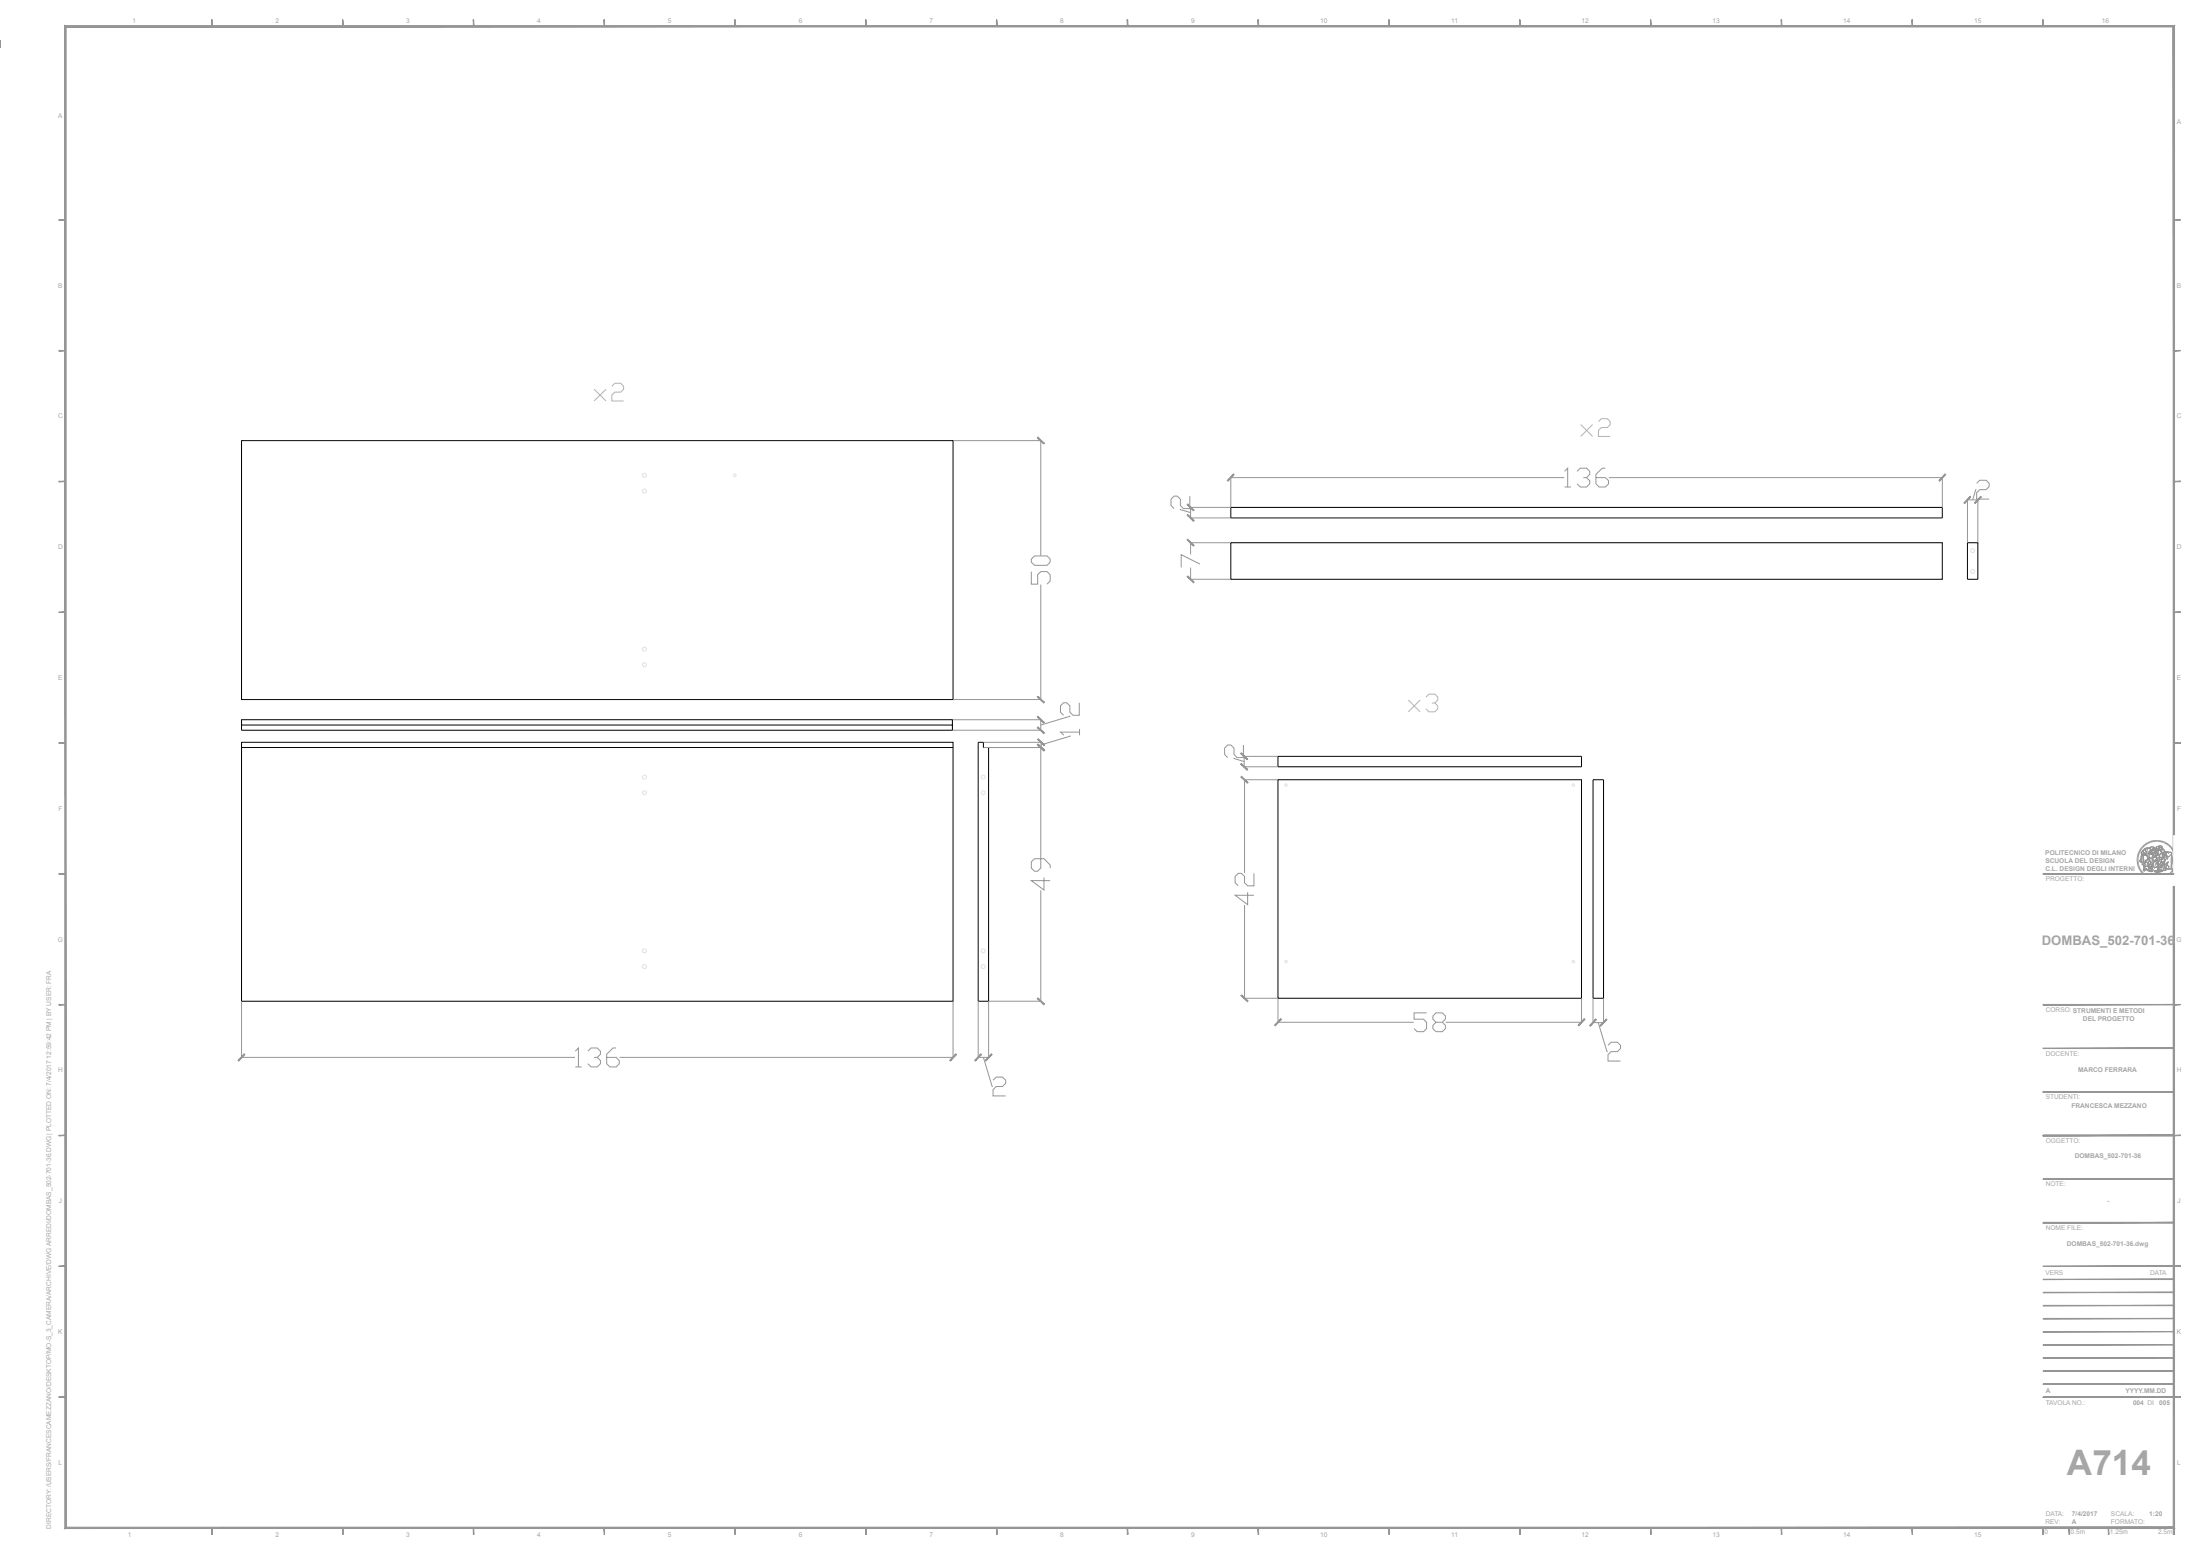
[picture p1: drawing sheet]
<svg xmlns="http://www.w3.org/2000/svg" width="841mm" height="594mm" viewBox="0 0 841 594" stroke-linecap="round" stroke-linejoin="round" font-family="sans-serif">
<path d="M92.3 168.4h272v99h-272zM470.5 194h272v4h-272zM470.5 207.5h272v13.9h-272zM752.1 207.5h4v13.9h-4zM92.3 277.1v2h271.8v-4h-271.8v2h271.8M92.3 283.7h272v99h-272zM92.3 285.7h272M373.9 283.7h2v2h2v97h-4zM488.5 289.1h116.1v4h-116.1zM488.5 298h116.1v83.6h-116.1zM609 298h4v83.6h-4z" fill="none" stroke="#000" stroke-width=".38"/>
<g fill="none" stroke="#e1e1e1" stroke-width=".38">
<circle cx="246.3" cy="187.7" r=".73"/>
<circle cx="246.3" cy="181.7" r=".76"/>
<circle cx="280.9" cy="181.7" r=".51"/>
<circle cx="754.1" cy="210.5" r=".76"/>
<circle cx="754.1" cy="218.4" r=".76"/>
<circle cx="246.3" cy="248.1" r=".75"/>
<circle cx="246.3" cy="254.1" r=".76"/>
<circle cx="246.3" cy="297" r=".76"/>
<circle cx="375.8" cy="297" r=".76"/>
<circle cx="246.3" cy="303" r=".75"/>
<circle cx="375.8" cy="303" r=".76"/>
<circle cx="491.6" cy="300.1" r=".47"/>
<circle cx="601.4" cy="300.1" r=".47"/>
<circle cx="246.3" cy="363.5" r=".73"/>
<circle cx="246.3" cy="369.5" r=".76"/>
<circle cx="375.8" cy="369.5" r=".76"/>
<circle cx="375.9" cy="363.5" r=".75"/>
<circle cx="491.6" cy="367.6" r=".47"/>
<circle cx="601.4" cy="367.6" r=".47"/>
</g>
<path d="M227.1 148.8l4.6 4.5M231.7 148.8l-4.6 4.5M233.9 147.6l1.1-1.1h2.3l1.1 1.1v1.2l-1.1 1.1h-2.3l-1.1 1.1v2.3h4.5M604.3 162.3l4.5 4.5M608.8 162.3l-4.5 4.5M611 161.2l1.1-1.2h2.3l1.1 1.2v1.1l-1.1 1.1h-2.3l-1.1 1.1v2.3h4.5M538.4 267.6l4.5 4.5M542.9 267.6l-4.5 4.5M545.1 266.5l1.1-1.2h2.3l1.1 1.2v1.1l-1.1 1.1h-1.1M548.5 268.7l1.1 1.2v1.1l-1.1 1.1h-2.3l-1.1-1.1" fill="none" stroke="#b2b2b2" stroke-width=".38"/>
<g fill="none" stroke="#959595" stroke-width=".38">
<path d="M364.4 168.4h33.6M397.9 168.4v44M613.7 179h-1.2l-2.4 2.3v3.6l1.2 1.3h2.4l1.2-1.3v-1.2l-1.2-1.1h-3.6M451.2 194.5v.3l3.9 1.1M454.8 189.6v4.8h-2.4l-1.2-1.2v-2.4l-1.1-1.2h-1.3l-1.2 1.2v2.4l1.2 1.2M455 194h15.4M455 198h15.4M455.1 194v4M470.5 182.4v11.5M470.5 182.6h127.5M598.1 180.1l1.2-1.1v7.2M598.1 186.2h2.4"/>
<path d="M602.9 180.1l1.2-1.1h2.4l1.2 1.1v1.2l-1.2 1.3h-1.2M606.5 182.6l1.2 1.1v1.2l-1.2 1.3h-2.4l-1.2-1.3M615 182.6h127.5M742.5 182.4v11.5M752.1 190.9v16.5M752.1 191.1h4M755.5 187.2h-.2l-1.2 3.9M755.6 184.8l1.2-1.2h2.4l1.2 1.2v1.2l-1.2 1.2h-2.4l-1.2 1.2v2.4h4.8M756.1 190.9v16.5M394.3 218.5v4.8h2.4v-3.6l1.2-1.2h2.4l1.2 1.2v2.4l-1.2 1.2M394.3 213.7l1.2-1.2h4.8l1.2 1.2v1.2l-1.2 1.2h-4.8l-1.2-1.2zM455 207.5h15.4"/>
<path d="M455.1 207.5v4.4M455.1 217v4.4M458.7 215.6l-7.2-3.6v4.9M397.9 223.4v44M455 221.4h15.4M364.2 275.1h33.8M364.2 279.1h33.8M364.4 267.4h33.6M397.9 275.1v4M409 273.5v.3l-11.1 3.3M412.6 268.6v4.8h-2.4l-1.2-1.2v-2.4l-1.2-1.2h-1.2l-1.2 1.2v2.4l1.2 1.2M412.7 279.8h-7.2l1.2 1.2"/>
<path d="M412.7 278.7v2.3M376 285.7h22.1M376 283.7h22.1M397.9 285.7v42.4M398 283.7v2M409.1 281.2v.2l-11.1 3.3M471.7 289.7v.2l3.9 1.2M475.3 284.8v4.8h-2.4l-1.2-1.2v-2.4l-1.2-1.2h-1.2l-1.2 1.2v2.4l1.2 1.2M475.5 293.1h12.9M475.5 289.1h12.9M475.6 298h12.8M475.6 289.1v4"/>
<path d="M475.7 298v35.7M397.9 328.2v3.6l-1.2 1.2h-1.2l-1.2-1.2v-2.4l1.2-1.2h3.6l2.4 2.4v1.2M399.1 335.4v4.8l-4.8-3.6h7.2M479.3 333.8v4.8h-2.4l-1.2-1.2v-2.4l-1.2-1.2h-1.2l-1.2 1.2v2.4l1.2 1.2M816.8 328.7h.7M816.8 328.4h.7M816.8 328l.7 .1M816.9 327.6l.6 .1M816.9 327.3l.7 .1M817 326.9l.7 .2M817.1 326.6l.7 .2M817.2 326.2l.6 .3"/>
<path d="M817.3 325.9l.7 .3M817.5 325.6l.6 .3M817.5 329l-.7 .1M817.5 329.4h-.7M817.5 329.7l-.6 .1M817.6 330l-.7 .1M817.6 325.3l.6 .3M817.6 330.3l-.6 .2M817.7 330.6l-.6 .2M817.8 324.9l.6 .4M817.8 330.9l-.6 .3M817.9 331.2l-.6 .3"/>
<path d="M818 324.6l.6 .4M818.1 331.5l-.7 .3M818.2 324.3l.5 .4M818.2 331.8l-.6 .4M818.4 332.1l-.6 .4M818.4 324l.5 .5M818.5 332.4l-.6 .4M818.6 323.8l.5 .4M818.7 332.7l-.6 .4M818.9 323.5l.4 .5M818.9 332.9l-.5 .5M819.1 323.3l.5 .4"/>
<path d="M819.1 333.2l-.5 .5M819.3 333.4l-.5 .5M819.4 323l.4 .5M819.5 333.7l-.4 .5M819.6 322.8l.4 .5M819.7 333.9l-.4 .5M819.9 322.6l.4 .5M820 334.1l-.4 .6M820.2 322.3l.4 .6M820.3 334.3l-.4 .6M820.5 322.2l.3 .6M820.6 334.5l-.4 .6"/>
<path d="M820.8 322l.3 .6M820.8 334.7l-.3 .6M821.1 334.8l-.3 .6M821.1 321.8l.3 .6M821.4 335l-.3 .6M821.4 321.7l.3 .6M821.7 335.1l-.3 .7M821.8 321.5l.2 .7M822 335.3l-.3 .6M822.1 321.4l.2 .7M822.3 335.4l-.2 .6M822.5 321.3l.1 .7"/>
<path d="M822.6 335.5l-.2 .6M822.8 328.1l.6-.5 .8 .3a.42 .42 0 0 1 .4 .2 .42 .42 0 0 1-.2 .5l-.4 .1a.61 .61 0 0 1-.7 .3 .61 .61 0 0 1-.5-.6zM822.8 321.2l.2 .7M822.9 335.6l-.1 .6M823.2 321.2l.1 .6M823.2 335.6l-.1 .7M823.3 329l.6 .4 .8-1-.8-.7h-.6l-.5 .7-.2-.1 .3-1.1 .2-.2 1.3 .2 .5-.4v-.3l.6 .1 .2 1-.3 .6 .2 .5-1 1.3h-.3l.5 .2-.1 .4 .3-.3-.3 1.1-1.1 .3-.8-.8 .5-1.6M823.5 321.1l.1 .7M823.6 335.6l-.1 .7M823.6 332.9l2-.5 1.2 .3-2.1 .6zM823.9 321.1v.7M823.9 335.7l-.1 .7"/>
<path d="M824.2 335.7v.7M824.2 321.1v.7M824.5 335.7v.7M824.6 321.1v.7M824.7 333.3l2.1-.6v.3l-2.1 .6zM824.8 335.7l.1 .7M825 321.1l-.1 .7M825 331.5l.3-.1 .1 1.1-.3-.6-.3 .7zM825.2 335.7l.1 .7M825.3 323.5a.71 .71 0 0 1 .9-.1 .71 .71 0 0 1 .3 .8l-.4 1.3 .3-1.2-.2-.5-.7 .4-.3 .9-.2-.9zM825.3 321.1l-.1 .7M825.5 335.6l.1 .7"/>
<path d="M825.5 326.6l1.1-.4a.81 .81 0 0 1 1 .6 .81 .81 0 0 1-.7 1 .76 .76 0 0 1-1.2-.2zM825.6 328.6l.8-.1-1.1 2.3v.7l-.5 .6-.1-1zM825.6 324l.6-.2 .2 .5-.3 .5a.48 .48 0 0 1-.6-.2 .48 .48 0 0 1 .1-.6zM825.6 321.2l-.1 .6M825.8 335.6l.1 .6M826 321.2l-.2 .7M826.1 329.6l.2-.1a.41 .41 0 0 1 .5 .2 .41 .41 0 0 1-.1 .6l-.3 .5 .1 .8-.7 .1zM826.1 335.5l.2 .6M826.4 326.2l1.1-.6h.8l-.7 1zM826.4 321.3l-.2 .7M826.4 335.4l.2 .7M826.5 324.3l.7 .5 .4 .8a.76 .76 0 0 1-1.3-.1z"/>
<path d="M826.7 321.4l-.2 .7M826.8 335.3l.2 .7M827 321.5l-.2 .7M827.1 327.6h.3l-.1 .5a1 1 0 0 1-.1 1.2 1 1 0 0 1-1.1 .3l.3-1.1zM827.1 335.2l.2 .7M827.4 321.6l-.3 .7M827.4 335.1l.2 .6M827.5 330.6l1.2-1-.9 2.2a.55 .55 0 0 1 .2 .6 .55 .55 0 0 1-.5 .4 .62 .62 0 0 1-.4-.6 .62 .62 0 0 1 .3-.6zM827.7 334.9l.3 .7M827.7 321.8l-.3 .6M827.9 334.8l.4 .5M828 322l-.3 .6"/>
<path d="M828.2 334.6l.4 .6M828.3 322.1l-.3 .6M828.5 325.8l.5-.1a.75 .75 0 0 1 1 .8l.1 .3a9.2 9.2 0 0 1-.1 4.6l.3 .7h-2.5l.9-2.5-1.5 1.3a5.3 5.3 0 0 1 1.6-3.4l.2-.1-.9-.7zM828.5 334.4l.4 .6M828.6 322.3l-.3 .6M828.8 334.2l.3 .6M828.9 322.5l-.4 .6M829 334l.4 .5M829.2 322.7l-.4 .6M829.2 333.8l.5 .5M829.5 322.9l-.5 .5M829.5 333.6l.5 .4"/>
<path d="M829.7 333.4l.5 .4M829.7 323.2l-.4 .5M829.9 333.1l.5 .4M830 323.4l-.5 .5M830.1 332.8l.5 .4M830.2 323.7l-.5 .5M830.3 332.5l.5 .4M830.5 324l-.5 .4M830.5 332.3l.6 .3M830.6 332l.6 .3M830.7 324.3l-.6 .4M830.8 331.7l.6 .3"/>
<path d="M830.9 324.5l-.6 .4M830.9 331.4l.6 .3M831 331.1l.6 .3M831.1 324.9l-.6 .3M831.1 330.8l.7 .2M831.2 325.2l-.6 .3M831.2 330.5l.7 .1M831.3 330.2l.6 .1M831.3 329.8l.7 .2M831.4 325.5l-.6 .3M831.4 329.5l.7 .1M831.4 329h.7"/>
<path d="M831.4 328.6h.7M831.4 329.2h.7M831.6 325.8l-.7 .3M831.7 326.2l-.7 .2M831.8 326.5l-.7 .2M831.9 326.8l-.7 .2M831.9 327.2l-.6 .1M832 327.6h-.7M832.1 327.9l-.7 .1M832.1 328.3h-.7M397.9 340.3v42.4M475.7 345.9v35.7"/>
<path d="M476.9 341v4.8l-4.8-3.6h7.2M92.3 382.8v21.5M364.3 382.8v21.5M373.9 382.8v21.5M377.9 382.8v21.5M378 382.7h20M475.6 381.6h12.8M488.5 381.7v9.2M488.5 390.8h51.9M545.3 387.2h-4.7v2.4h3.6l1.1 1.2v2.4l-1.1 1.2h-2.5l-1.1-1.2M548.9 390.8l-1.1-1.2v-1.3l1.1-1.1h2.5l1.1 1.1v1.3l-1.1 1.2h-2.5l-1.1 1.1v1.3l1.1 1.2h2.5l1.1-1.2v-1.3l-1.1-1.1M552.7 390.8h51.9"/>
<path d="M604.6 381.7v9.2M609 381.7v9.3M609 390.9h4M611 390.9l3.3 11.1h.3M613 381.7v9.3M614.7 399.6l1.2-1.2h2.4l1.2 1.2v1.2l-1.2 1.2h-2.4l-1.2 1.2v2.4h4.8M92.3 404.2h127.5M219.9 401.8l1.2-1.2v7.2M219.9 407.8h2.4M224.7 401.8l1.2-1.2h2.4l1.2 1.2v1.2l-1.2 1.2h-1.2M228.3 404.2l1.2 1.2v1.2l-1.2 1.2h-2.4l-1.2-1.2M235.5 400.6h-1.2l-2.4 2.4v3.6l1.2 1.2h2.4l1.2-1.2v-1.2l-1.2-1.2h-3.6"/>
<path d="M236.9 404.2h127.4M373.9 404.2h4M375.9 404.2l3.4 11.1h.2M379.6 412.9l1.2-1.2h2.4l1.2 1.2v1.2l-1.2 1.2h-2.4l-1.2 1.2v2.4h4.8"/>
</g>
<g fill="#959595" stroke="#959595" stroke-width=".38">
<path d="M489.6 389.4l-2.1 2.7 2.4-2.4zM487.2 391.8l2.4-2.4-2.1 2.7z"/>
<path d="M603.2 391.8l.3 .3 2.1-2.7zM605.6 389.4l.3 .3-2.4 2.4z"/>
<path d="M610 389.5l-2.1 2.7 2.4-2.4zM610 389.5l-2.1 2.7-.2-.3z"/>
<path d="M611.6 391.9l.3 .3 2.2-2.7zM614.1 389.5l.2 .3-2.4 2.4z"/>
<path d="M474.6 380.3l-.2 .2 2.7 2.1zM474.4 380.5l2.7 2.1-.3 .3z"/>
<path d="M474.4 297l2.4 2.4 .3-.3zM474.4 297l.2-.3 2.5 2.4z"/>
<path d="M474.6 291.8l-.3 .2 2.6 2.2zM474.3 292l2.6 2.2-.2 .2z"/>
<path d="M474.3 288l2.4 2.4 .2-.2zM474.3 288l.3-.2 2.3 2.4z"/>
<path d="M453.8 206.4l2.4 2.4 .2-.3zM453.8 206.4l.3-.3 2.3 2.4z"/>
<path d="M453.8 220.4l2.6 2.1-2.3-2.4zM453.8 220.4l2.6 2.1-.2 .3z"/>
<path d="M471.6 181.2l-2.2 2.7 2.4-2.4zM471.6 181.2l-2.2 2.7-.3-.3z"/>
<path d="M743.5 181.2l-2.3 2.4 .2 .3zM743.5 181.2l.3 .3-2.4 2.4z"/>
<path d="M453.8 192.9l2.4 2.4 .2-.2zM453.8 192.9l.3-.3 2.3 2.5z"/>
<path d="M454.1 196.6l-.3 .3 2.6 2.1zM453.8 196.9l2.6 2.1-.2 .3z"/>
<path d="M753.2 189.8l-2.2 2.6 2.4-2.4zM753.2 189.8l-2.2 2.6-.3-.2z"/>
<path d="M754.8 192.2l.2 .2 2.2-2.6zM757.2 189.8l.2 .2-2.4 2.4z"/>
<path d="M93.4 402.9l-2.2 2.6 2.4-2.4zM93.4 402.9l-2.2 2.6-.2-.2z"/>
<path d="M363 405.3l.3 .2 2.1-2.6zM365.4 402.9l.3 .2-2.4 2.4z"/>
<path d="M375 402.9l-2.2 2.6 2.4-2.4zM375 402.9l-2.2 2.6-.2-.2z"/>
<path d="M379 402.9l-2.4 2.4 .3 .2zM379 402.9l.3 .2-2.4 2.4z"/>
<path d="M396.8 381.4l-.3 .3 2.7 2.1zM396.5 381.7l2.7 2.1-.2 .3z"/>
<path d="M396.5 284.7l2.5 2.3 .2-.2zM396.5 284.7l.3-.3 2.4 2.4z"/>
<path d="M396.7 282.6l2.4 2.5 .2-.3zM396.7 282.6l.2-.2 2.4 2.4z"/>
<path d="M396.9 284.4l-.2 .3 2.6 2.1zM396.7 284.7l2.6 2.1-.2 .2z"/>
<path d="M396.8 266.1l-.3 .2 2.7 2.2zM396.5 266.3l2.7 2.2-.2 .2z"/>
<path d="M396.5 167.3l2.5 2.4 .2-.2zM396.5 167.3l.3-.2 2.4 2.4z"/>
<path d="M396.5 274l2.5 2.5 .2-.3zM396.5 274l.3-.2 2.4 2.4z"/>
<path d="M396.8 277.8l-.3 .3 2.7 2.1zM396.5 278.1l2.7 2.1-.2 .2z"/>
<path d="M831 484.1l2.5-.2zM831 483.9h2.5z"/>
<path d="M831 534.1l2.5-.2zM831 533.9h2.5z"/>
<path d="M430.9 7.6l.2 2.5v-2.5zM430.9 7.6l.2 2.5h-.2z"/>
<path d="M25.3 583.8l-.5 .5 806-.5zM24.8 584.3l806-.5 .5 .5z"/>
<path d="M830.8 10.3v573.5l.5 .5zM830.8 10.3l.5-.5v574.5z"/>
<path d="M25.3 10.3h805.5l.5-.5zM24.8 9.8h806.5l-806 .5z"/>
<path d="M24.8 9.8l.5 574v-573.5zM24.8 9.8l.5 574-.5 .5z"/>
<path d="M380.9 7.6l.2 2.5v-2.5zM380.9 7.6l.2 2.5h-.2z"/>
<path d="M480.9 7.6l.2 2.5v-2.5zM480.9 7.6l.2 2.5h-.2z"/>
<path d="M531 7.6l.1 2.5zM531 7.6l.1 2.5z"/>
<path d="M580.9 7.6l.2 2.5zM580.9 7.6l.2 2.5z"/>
<path d="M630.9 7.6l.2 2.5zM630.9 7.6l.2 2.5z"/>
<path d="M680.9 7.6l.2 2.5zM680.9 7.6l.2 2.5z"/>
<path d="M730.9 7.6l.2 2.5zM730.9 7.6l.2 2.5z"/>
<path d="M780.9 7.6l.2 2.5zM780.9 7.6l.2 2.5z"/>
<path d="M22.5 284.1l2.5-.1zM22.5 284h2.5z"/>
<path d="M22.5 234.1l2.5-.1zM22.5 234h2.5z"/>
<path d="M22.5 184.1l2.5-.1zM22.5 184h2.5z"/>
<path d="M22.5 134.1l2.5-.1zM22.5 134h2.5z"/>
<path d="M22.5 84.1l2.5-.1zM22.5 84h2.5z"/>
<path d="M22.5 384.1l2.5-.2zM22.5 383.9h2.5z"/>
<path d="M22.5 434.1l2.5-.2zM22.5 433.9h2.5z"/>
<path d="M22.5 484.1l2.5-.2zM22.5 483.9h2.5z"/>
<path d="M22.5 534.1l2.5-.2zM22.5 533.9h2.5z"/>
<path d="M22.5 334.1l2.5-.2zM22.5 333.9h2.5z"/>
<path d="M330.9 7.6l.2 2.5zM330.9 7.6l.2 2.5z"/>
<path d="M280.9 7.6l.2 2.5zM280.9 7.6l.2 2.5z"/>
<path d="M230.9 7.6l.2 2.5zM230.9 7.6l.2 2.5z"/>
<path d="M180.9 7.6l.2 2.5zM180.9 7.6l.2 2.5z"/>
<path d="M130.9 7.6l.2 2.5zM130.9 7.6l.2 2.5z"/>
<path d="M80.9 7.6l.2 2.5zM80.9 7.6l.2 2.5z"/>
<path d="M0 15.6l.1 2.5zM0 15.6l.1 2.5z"/>
<path d="M716.5 583.9h60zM716.5 584.1l60-.2z"/>
<path d="M831 284.1l2.5-.1zM831 284h2.5z"/>
<path d="M831 234.1l2.5-.1zM831 234h2.5z"/>
<path d="M831 184.1l2.5-.1zM831 184h2.5z"/>
<path d="M831 134.1l2.5-.1zM831 134h2.5z"/>
<path d="M831 84.1l2.5-.1zM831 84h2.5z"/>
<path d="M831 384.1l2.5-.2zM831 383.9h2.5z"/>
<path d="M831 434.1l2.5-.2zM831 433.9h2.5z"/>
<path d="M831 484.1l2.5-.2zM831 483.9h2.5z"/>
<path d="M831 534.1l2.5-.2zM831 533.9h2.5z"/>
<path d="M831 334.1l2.5-.2zM831 333.9h2.5z"/>
<path d="M430.9 584l.2 2.5v-2.5zM430.9 584l.2 2.5h-.2z"/>
<path d="M380.9 584l.2 2.5v-2.5zM380.9 584l.2 2.5h-.2z"/>
<path d="M480.9 584l.2 2.5v-2.5zM480.9 584l.2 2.5h-.2z"/>
<path d="M531 584l.1 2.5zM531 584l.1 2.5z"/>
<path d="M580.9 584l.2 2.5zM580.9 584l.2 2.5z"/>
<path d="M630.9 584l.2 2.5zM630.9 584l.2 2.5z"/>
<path d="M680.9 584l.2 2.5zM680.9 584l.2 2.5z"/>
<path d="M730.9 584l.2 2.5zM730.9 584l.2 2.5z"/>
<path d="M330.9 584l.2 2.5zM330.9 584l.2 2.5z"/>
<path d="M280.9 584l.2 2.5zM280.9 584l.2 2.5z"/>
<path d="M230.9 584l.2 2.5zM230.9 584l.2 2.5z"/>
<path d="M180.9 584l.2 2.5zM180.9 584l.2 2.5z"/>
<path d="M130.9 584l.2 2.5zM130.9 584l.2 2.5z"/>
<path d="M80.9 584l.2 2.5zM80.9 584l.2 2.5z"/>
<path d="M780.9 584l.2 2.5zM780.9 584l.2 2.5z"/>
</g>
<path d="M824.3 329.9l.3 .1 .2-.6 .5-.2-.5 1.4v-.4z" fill="none" stroke="#959595" stroke-width=".38"/>
<g fill="none" stroke="#959595" stroke-width=".38">
<path d="M818.7 326.3l1.4 .3 .5-.3 .1 .6-1.8-.1zM818.9 326.8l-.8 2.6 .4 .1M818.9 325.4l.4-.3 .1 .8 1.2 .4-.5 .3-1.2-.1-.4-.6zM819 327l.6-.1-.3 .5-.1 2.4-.7-.3zM819.5 324.8l.5-.5 1.3-.1-.8 .1a.7 .7 0 0 0-.5 .8 .7 .7 0 0 0 .6 .6v.6l-1.2-.4zM819.5 330.8l1 .4 .6-.2 .4 1 .2-.2 .3 .3-.1-.5 .2 .4-.1-.5 .4 .2-.7-.8a.45 .45 0 0 1 .4-.6 .45 .45 0 0 1 .4 .6l.2 .5a.88 .88 0 0 1-.2 1.3 .88 .88 0 0 1-1.3-.2l-1.5-1zM819.5 327l1.2-.1 .6 1.1-.1 .5-.3 .2a.54 .54 0 0 0-.7 .1 .54 .54 0 0 0 0 .7l-.3 .3a.48 .48 0 0 1-.5-.1 .48 .48 0 0 1-.1-.6zM819.6 331.5l1.6 1a1.01 1.01 0 0 0 1.6-.4 .72 .72 0 0 1 0 1 .72 .72 0 0 1-1.1-.1l-.5-.1a.99 .99 0 0 0-1.5-.4l.1 .3a.39 .39 0 0 1-.5-.2 .39 .39 0 0 1 .2-.5zM820 329l1.2-.5 .5 .2a.55 .55 0 0 1 .3-.6 .55 .55 0 0 1 .6 .2l.2 .1a1.06 1.06 0 0 1 .5 1.4 1.06 1.06 0 0 1-1.4 .5l.3-.4a.54 .54 0 0 0-.6-.7 .54 .54 0 0 0-.4 .8l-.7-.7-.5 .1zM820 329.6l.5-.3 .1 .2a.88 .88 0 0 1 .7 .8 .88 .88 0 0 1-.6 .9l-.9-.2-.4-.3v-.3l.6-.2zM820.3 324.5l.5-.2a.81 .81 0 0 1 1.2 .3 .81 .81 0 0 1-.5 1.1l-.2 .4 .2 .6a1.1 1.1 0 0 0 .7 1.4l-.4 .1a.37 .37 0 0 1-.2 .5 .37 .37 0 0 1-.4-.2 .37 .37 0 0 1 .1-.5l-.6-1.1-.1-1.4-.6-.5zM820.7 326.9h-1.6a.86 .86 0 0 0-.7 1.2l-.6 1 .3 .3"/>
<path d="M821.4 329.4l.3-.2 .6 .4-.7 1.4 .8 .7-.4-.2 .1 .5-.2-.4 .1 .5-.3-.3-.2 .2-.3-.7zM821.6 326l.7-.3 .3 .3-.4 .2 .2 .4-.6-.1zM821.6 325.5l.9-.4-.1 .6-1.1 .5zM821.9 324l1.1-.3 .8 .7-.2 .1-.4-.2-.8 .5-.7-.5zM822 324.5l.5 .3 .7-.5 .3 .2-.6 .8-1-.1zM822.3 326l.9 .1-.5 .6a.4 .4 0 0 1-.4-.2 .4 .4 0 0 1 0-.5zM822.7 326l.5 .1-.2 .2a.34 .34 0 0 1-.3 .4 .34 .34 0 0 1-.4-.3 .34 .34 0 0 1 .3-.4l.2 .1-.3 .1M822.8 331l.8 .6M823.1 324.6l.2 .2M823.2 324.7l-.1 .1M823.2 329l1.2-.5-.1 .3a.5 .5 0 0 1-.3 .5 .5 .5 0 0 1-.6-.1zM823.5 324.9l.9-.2a.33 .33 0 0 1-.2 .5 .33 .33 0 0 1-.4-.3z"/>
<path d="M823.6 332.9l1.1 .4v.3l-1.1-.4zM823.6 325.6l1 .1 .4 .8-.2 .4-.3-.3 .2-.5a.48 .48 0 0 0-.7-.5 .48 .48 0 0 0-.1 .8 .44 .44 0 0 1-.1 .8 .44 .44 0 0 1-.6-.5zM823.9 325.6h.4l.4 .4-.3 1.1h-.5zM823.9 330.1l-.3 1.6 1.1-.3M824 324.4l.7 .1 .1 .4-.9-.2zM824 328.8l.2 .1M824.1 328.9h.1M824.3 324.8l-.8 .1h.3a.32 .32 0 0 0 .4 .3 .32 .32 0 0 0 .1-.5l.1 .2M824.9 324.5l.1 .4M824.9 326.5l.1-1.5-.3-.4a.58 .58 0 0 1-.4-.8 .58 .58 0 0 1 1-.1l-.1 1.4 .2-.6 .2 .4 .5-.1v.7l.1-.2a.67 .67 0 0 1 .2 .8 .67 .67 0 0 1-.6 .4l-.3 .2M825.5 324.3h.3M825.7 324.3v.1"/>
<path d="M826 324.5h.2M826.1 324.5h.1M826.3 327.8h.1M826.5 327.7l-.3 .1M827.2 329.5a.92 .92 0 0 0-1.1 .2 .92 .92 0 0 0-.1 1 .51 .51 0 0 0-.2 .7 .51 .51 0 0 0 .7 .2l-.1-.8 .5-1.3M828.6 325.6l-.5 1.1 .9 .7M828.8 327.6l-.3 1M828.9 331l.2 .8 .5 .4M830 326.6a11.3 11.3 0 0 1 0 5.1l.3 .4h-2.5"/>
</g>
<g fill="none" stroke="#959595" stroke-width=".38">
<path d="M818.7 326.3v.5M819.1 326.9l-.3 .6-.3 2 .7 .3M819.4 330.5l.3 .5h1.4M819.5 330.8l.1 .6 .7 .6 1.9 .9M819.6 327l-.3 .4 .1 2.3M819.7 331.5l-.1 .1a.73 .73 0 0 0 .2 1.3v-.5a1.02 1.02 0 0 1 1.4 .5 1.24 1.24 0 0 0 1.8-.2l-.2-.6M819.8 329.9a.48 .48 0 0 0-.7-.1 .48 .48 0 0 0 .1 .8 .71 .71 0 0 1 .7-.4 .71 .71 0 0 1 .6 .6M820.4 329.2l.7 .8M820.5 329.3l-.6 .5 .1 .4M820.8 327.2l.3 1.4M821.1 324.5l-.5 1.9 .7 1.7a.36 .36 0 0 0-.1 .4 .36 .36 0 0 0 .5 .2 .36 .36 0 0 0 .1-.5l.4-.1-.2-.1a.9 .9 0 0 1-.5-1.3 1.66 1.66 0 0 1 .6-1.8 1.07 1.07 0 0 0-1.5-.7 1.06 1.06 0 0 0-1.2 .5 1.06 1.06 0 0 0 .3 1.3l.9 .3-.5 .3-1.2-.1a.85 .85 0 0 1 .4-1.4M821.2 328.5l-.3 .2a.53 .53 0 0 0-.7 .1 .53 .53 0 0 0 0 .7"/>
<path d="M821.3 324.2l-.8 .1-.5 .5 .1 .4 .5 .3M821.4 329.4l.3-.2 .6 .4-.7 1.4 .8 .7-.4-.1 .2 .4-.3-.4 .1 .5-.3-.3-.2 .2-.3-.7zM821.6 326l.2 .5 .6 .1M821.7 324.3l.6-.6 1 .1a.36 .36 0 0 1 .4 .2 .36 .36 0 0 1-.2 .5l-.3-.2-.5 .4-.7-.1M822.2 328.1l.7 .3M822.3 330.4l.4 1a.83 .83 0 0 1 0 1 .83 .83 0 0 1-.9 .3M822.4 325.7l.2 .3M822.5 325.5l-1.2 .7M822.5 329l-.8 .2M822.5 325.1l-.3 .5M822.6 328.7l.8 .4M822.8 329.1l.1 1-.6 .3-.3-.1"/>
<path d="M822.8 328.4l.6-.8 1 .3 .2 .7-1.3 .4M822.9 328.4l.1 .2a.9 .9 0 0 1-.1 1.5M823 325.1h.1M823.1 330.3l.1 1M823.1 327l-.5 1.3M823.3 329.8l-.7 1.4M823.5 324.5l-.6 .8-.9-.1M823.6 332.9l2-.5 1.2 .3-2.1 .6zM823.9 324.7a.39 .39 0 0 1 .6-.4 .39 .39 0 0 1 0 .7M823.9 329.2h.1M824.1 329.1h.1M824.2 325.8l-.2 .1"/>
<path d="M824.3 327.2v.7M824.4 328.6l-.1 .2a.48 .48 0 0 1-.4 .5 .48 .48 0 0 1-.5-.3M824.4 325.7l.1 .4M824.5 325.9a.45 .45 0 0 0-.7-.2 .45 .45 0 0 0 .1 .7 .48 .48 0 0 1 0 .7 .48 .48 0 0 1-.7-.1 .48 .48 0 0 1 .1-.7l.4-.7 .6-.1 .5 .4 .2 .8-.3 .2-.1-.3M824.7 326.2l-.3 .1M824.7 326a.43 .43 0 0 1-.1 .7 .43 .43 0 0 1-.7-.2M824.7 326.9l-.8 .3M824.7 333.3v.2M824.8 329.8v.2l.2-.2M824.8 324.9l.2 .1-.2 1.1M824.8 330.1l-.1 .4 .3-.2M825 327.5l-.2 1.3"/>
<path d="M825 326.7l.5 .2M825.1 328.6l-.3 .8M825.2 329.2l-.6 .8h-.3l.5 .2M825.3 327.6l-.5 .8M825.3 323.5a.71 .71 0 0 1 .9-.1 .71 .71 0 0 1 .3 .8l-.4 1.3 .3-1.2a.5 .5 0 0 0-.5-.4 .5 .5 0 0 0-.5 .4l-.2 .8-.2-.9zM825.3 323.5a.8 .8 0 0 0-1.1 .8M825.4 324.5l.2 .4 .5-.1M825.6 328.7l-.9 2.4 .1 1 .5-.7 .2 1.4-.4-.9-.4 1.1 .2-.9M825.6 324.7l.2 .1M825.6 327.6l-.2 .5 .1 .5 1.1-.2 .3-.5M825.7 324.6l.1 .1M826.3 325.3l.3 .6"/>
<path d="M826.4 328.5l-1.1 2.3v.8M826.5 324.3l1 1M826.5 328v.1M826.8 332.7v.3l-2.1 .6-1.1-.4v-.3M827.1 325.2l.6 .4M827.1 327.3l-.1 .5M827.1 326.4l.5 .4M827.2 330.8l.2 .4M827.4 327.6l-.3 2.2a1.83 1.83 0 0 0 0 2.2l.1 .1M827.6 326.6a1.03 1.03 0 0 1 .6-.9 1.03 1.03 0 0 1 1.1 .1l.8 .3-.6 .9a1.08 1.08 0 0 1-1 .5 1.08 1.08 0 0 1-.9-.7M827.6 326.8l-.8 1.3-.7-.2a.71 .71 0 0 1-.5-1.1 .71 .71 0 0 1 1.1-.1v.1a.3 .3 0 0 0-.2 .4 .3 .3 0 0 0 .4 .1l.3-.7-.7-.4-.7 .2-.3 .7M827.7 328.4v.5"/>
<path d="M828.1 327.5l-.9 .1M828.1 331.7l.6 .5M828.3 325.6h-.8l-1.1 .6M828.5 330.6l.8 .8M828.6 327.5l-1.1 1.8-.3 1.7 1.9-1.5M828.7 329.6l-.9 2.2a.56 .56 0 0 1 .2 .5 .56 .56 0 0 1-.4 .5 .61 .61 0 0 1-.5-.5 .61 .61 0 0 1 .3-.7l.2-1M829.2 326.1l-.3 .3M830 327.7v3.3"/>
</g>
<g fill="#fff" stroke="#fff" stroke-width=".38">
<path d="M806 334l30.8 4.3h-30.8z"/>
<path d="M806 334h25l5.8 4.3z"/>
<path d="M831 319.5h5.8l-5.8 14.5z"/>
<path d="M836.8 319.5v18.8l-5.8-4.3z"/>
</g>
<path d="M806 334h25v-14.5h5.8v18.8h-30.8z" fill="none" stroke="#fff" stroke-width=".38"/>
<g fill="#959595" stroke="#959595" stroke-width=".38">
<path d="M831 534.1l2.5-.2zM831 533.9h2.5z"/>
<path d="M781 533.9h50zM781 534.1l50-.2z"/>
<path d="M781 533.9h50zM781 534.1l50-.2z"/>
<path d="M781 529h50zM781 529.1l50-.1z"/>
<path d="M781 524h50zM781 524.1l50-.1z"/>
<path d="M781 518.9h50zM781 519.1l50-.2z"/>
<path d="M781 513.9h50zM781 514.1l50-.2z"/>
<path d="M781 509h50zM781 509.1l50-.1z"/>
<path d="M781 504h50zM781 504.1l50-.1z"/>
<path d="M781 499h50zM781 499.1l50-.1z"/>
<path d="M781 494h50zM781 494.1l50-.1z"/>
<path d="M781 400.8l50-.2zM781 400.6h50z"/>
<path d="M781 417.5h50v-.2zM781 417.3h50l-50 .2z"/>
<path d="M781 417.3v.2l50-.2zM781 417.5l50-.2v.2z"/>
<path d="M781 433.9h50zM781 434.1l50-.2z"/>
<path d="M781 334.1l50-.2zM781 333.9h50z"/>
<path d="M781 433.9h50zM781 434.1l50-.2z"/>
<path d="M781 450.6h50zM781 450.8l50-.2z"/>
<path d="M781 433.9h50zM781 434.1l50-.2z"/>
<path d="M781 433.9h50zM781 434.1l50-.2z"/>
<path d="M781 384.1l50-.2zM781 383.9h50z"/>
<path d="M781 467.3v.2l50-.2zM781 467.5l50-.2v.2z"/>
<path d="M781 467.3v.2l50-.2zM781 467.5l50-.2v.2z"/>
<path d="M781 489h50zM781 489.1l50-.1z"/>
<path d="M781 483.9h50zM781 484.1l50-.2z"/>
<path d="M831 534.1l2.5-.2zM831 533.9h2.5z"/>
<path d="M780.9 584l.2 2.5zM780.9 584l.2 2.5z"/>
<path d="M790.9 584l.2 2.5v-2.5zM790.9 584l.2 2.5h-.2z"/>
<path d="M805.9 584l.2 2.5zM805.9 584l.2 2.5z"/>
<path d="M830.8 584l.5 2.5v-2.5zM830.8 584l.5 2.5h-.5z"/>
</g>
<text font-size="13.4" fill="#a5a5a5" x="790.2" y="563.8">A714</text>
<text font-size="5" fill="#a5a5a5" x="780.5" y="361.3">DOMBAS_502-701-36</text>
<g font-size="2.5" fill="#a5a5a5">
<text x="50.7" y="8.9">1</text>
<text x="105.3" y="8.9">2</text>
<text x="155.3" y="8.9">3</text>
<text x="205.3" y="8.9">4</text>
<text x="255.3" y="8.9">5</text>
<text x="305.3" y="8.9">6</text>
<text x="355.3" y="8.9">7</text>
<text x="405.3" y="8.9">8</text>
<text x="455.3" y="8.9">9</text>
<text x="504.6" y="8.9">10</text>
<text x="554.7" y="8.9">11</text>
<text x="604.6" y="8.9">12</text>
<text x="654.6" y="8.9">13</text>
<text x="704.6" y="8.9">14</text>
<text x="754.6" y="8.9">15</text>
<text x="803.5" y="8.9">16</text>
<text x="22.3" y="45">A</text>
<text x="832.2" y="47.2">A</text>
<text x="22.3" y="109.9">B</text>
<text x="832.2" y="109.9">B</text>
<text x="22.2" y="160">C</text>
<text x="832.1" y="160">C</text>
<text x="22.2" y="210">D</text>
<text x="832.1" y="210">D</text>
<text x="22.3" y="259.9">E</text>
<text x="832.2" y="259.9">E</text>
<text x="22.4" y="309.9">F</text>
<text x="832.2" y="309.9">F</text>
<text x="781.9" y="327">POLITECNICO DI MILANO</text>
<text x="781.9" y="330">SCUOLA DEL DESIGN</text>
<text x="781.9" y="333">C.L. DESIGN DEGLI INTERNI</text>
<text x="782" y="336.8">PROGETTO:</text>
<text x="22.1" y="359.9">G</text>
<text x="832" y="359.9">G</text>
<text x="782" y="386.8">CORSO: STRUMENTI E METODI</text>
<text x="796.3" y="390.2">DEL PROGETTO</text>
<text x="782" y="403.5">DOCENTE:</text>
<text x="22.2" y="409.9">H</text>
<text x="794.4" y="409.9">MARCO FERRARA</text>
<text x="832.1" y="409.9">H</text>
<text x="782" y="420.1">STUDENTI:</text>
<text x="791.9" y="423.6">FRANCESCA MEZZANO</text>
<text x="782" y="436.8">OGGETTO:</text>
<text x="793.1" y="442.8">DOMBAS_502-701-36</text>
<text x="782" y="453.5">NOTE:</text>
<text x="22.5" y="459.9">J</text>
<text x="805.5" y="459.9">-</text>
<text x="832.4" y="459.9">J</text>
<text x="782" y="470.1">NOME FILE:</text>
<text x="790.1" y="476.4">DOMBAS_502-701-36.dwg</text>
<text x="781.9" y="487.4">VERS</text>
<text x="821.9" y="487.4">DATA</text>
<text x="22.3" y="509.9">K</text>
<text x="832.2" y="509.9">K</text>
<text x="782" y="532.4">A</text>
<text x="812.5" y="532.4">YYYY.MM.DD</text>
<text x="782" y="536.9">TAVOLA NO.:</text>
<text x="815.4" y="536.9">004 DI</text>
<text x="825.3" y="536.9">005</text>
<text x="22.4" y="559.9">L</text>
<text x="832.3" y="559.9">L</text>
<text x="782" y="579.5">DATA:</text>
<text x="792" y="579.4">7/4/2017</text>
<text x="807" y="579.4">SCALA:</text>
<text x="821.6" y="579.4">1:20</text>
<text x="19.6" y="584.3" transform="rotate(-90 19.6 584.3)">DIRECTORY: /USERS/FRANCESCAMEZZANO/DESKTOP/MO-S_3_CAMERA/ARCHIVE/DWG ARREDI/DOMBAS_502-701-36.DWG | PLOTTED ON: 7/4/2017 12:59:42 PM | BY USER: FRA</text>
<text x="48.8" y="587.4">1</text>
<text x="105.3" y="587.4">2</text>
<text x="155.3" y="587.4">3</text>
<text x="205.3" y="587.4">4</text>
<text x="255.3" y="587.4">5</text>
<text x="305.3" y="587.4">6</text>
<text x="355.3" y="587.4">7</text>
<text x="405.3" y="587.4">8</text>
<text x="455.3" y="587.4">9</text>
<text x="504.6" y="587.4">10</text>
<text x="554.7" y="587.4">11</text>
<text x="604.6" y="587.4">12</text>
<text x="654.6" y="587.4">13</text>
<text x="704.6" y="587.4">14</text>
<text x="754.6" y="587.4">15</text>
<text x="781.5" y="586.5">0</text>
<text x="781.9" y="582.4">REV:</text>
<text x="791.5" y="586.5">0.5m</text>
<text x="792" y="582.4">A</text>
<text x="806.5" y="586.5">1.25m</text>
<text x="807" y="582.4">FORMATO:</text>
<text x="825" y="586.5">2.5m</text>
</g>
</svg>
